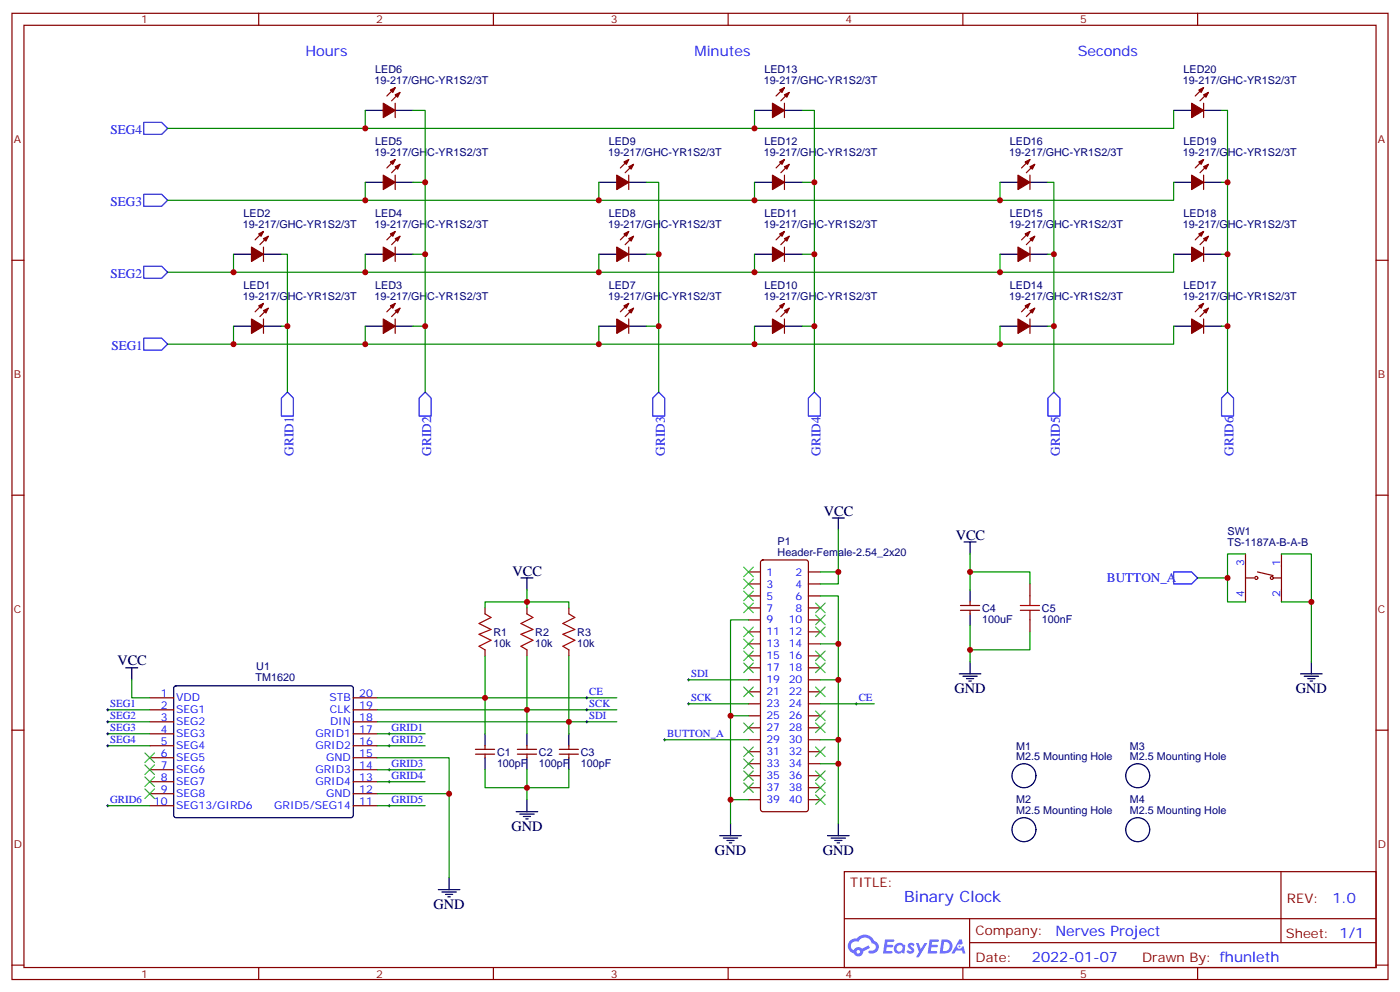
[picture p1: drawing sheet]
<svg xmlns="http://www.w3.org/2000/svg" width="412mm" height="292mm" viewBox="0 0 412 292" stroke-linecap="round" stroke-linejoin="round" font-family="sans-serif">
<g fill="none" stroke="#870000" stroke-width=".35">
<path d="M3.5 3.9h405.4v284.4h-405.4zM7.1 7.4h398.2v277.3h-398.2zM76.2 3.9v3.5M145.3 3.9v3.5M214.5 3.9v3.5M283.6 3.9v3.5M352.8 3.9v3.5M3.5 76.6h3.6M405.3 76.6h3.6M3.5 145.7h3.6M405.3 145.7h3.6M3.5 214.9h3.6"/>
<path d="M405.3 214.9h3.6M248.7 256.5h156.6v28.2h-156.6zM377.3 256.5v20.9M248.7 270.4h156.5M285.6 277.4h119.6M285.6 270.4v14.1M3.5 284h3.6M76.2 284.7v3.6M145.3 284.7v3.6M214.5 284.7v3.6M283.6 284.7v3.6M352.8 284.7v3.6"/>
<path d="M405.3 284h3.6"/>
</g>
<g fill="#5487ff">
<path d="M267.7 277.7a1.22 1.22 0 0 1 1.7 .2l-.4 .6a.47 .47 0 0 0-.3-.4 .47 .47 0 0 0-.5 .2l.1 .2a1.14 1.14 0 0 1 .8 1.8 1.14 1.14 0 0 1-1.9 0l-.2-.2 .5-.6 .7 .5a.29 .29 0 0 0 .3-.3 .29 .29 0 0 0-.2-.3 1.04 1.04 0 0 1-.6-1.7z"/>
<path d="M260.7 276.4h2.4l.3 .2-.2 .5-1.8 .1-.1 .8h1.5l.3 .4-.3 .4h-1.6l-.2 1.1h1.7l.2 .3-.2 .3-2.6 .1z"/>
<path d="M273.8 276.4h2.4l.3 .2-.1 .5-1.8 .1-.2 .8h1.6l.3 .4-.4 .4h-1.6l-.1 1.1h1.7l.2 .3-.2 .3-2.6 .1z"/>
<path d="M282.6 276.4h.7l.3 1.3-.6 .3a.69 .69 0 0 0-1 .3 .69 .69 0 0 0 .4 .9 .69 .69 0 0 0 .9-.6l.5-.2 .6 2.2h-.8l-.2-.9h-1.8l-.5 .9h-.8z"/>
<path d="M269.8 277.5h.8l.6 1.8 1.1-1.8h.9l-2.6 4.2h-.8l.9-1.5z"/>
<path d="M277.4 276.4l-.6 4.2h1.3a2.11 2.11 0 0 0 2.5-2.1 2.11 2.11 0 0 0-2.5-2.1zM278.1 277.2a1.39 1.39 0 0 1 1.7 1.4 1.39 1.39 0 0 1-1.8 1.3h-.3z"/>
<path d="M263.7 278.1a1.54 1.54 0 0 0-.1 2.1 1.54 1.54 0 0 0 2.2 .1l.6 .3 .3-2.3-.2-.3h-.4a1.49 1.49 0 0 0-2.4 .1zM264 279.1a.94 .94 0 0 1 1.8 0 .94 .94 0 0 1-1.8 0z"/>
<path d="M250.4 276.8a2.18 2.18 0 0 0 1.1 3.7 1.44 1.44 0 0 0 1.6 .9 1.44 1.44 0 0 0 1.2-1.4l2-1-.5-.8-1.9 1a1.47 1.47 0 0 0-2.4 .4 1.39 1.39 0 0 1-.7-1.9 1.39 1.39 0 0 1 2-.5 2.12 2.12 0 0 1 2.2-1.3 2.12 2.12 0 0 1 1.9 1.7 1.14 1.14 0 0 1 1.1 1.4 1.14 1.14 0 0 1-1.7 .7 .43 .43 0 0 0-.5 .4 .43 .43 0 0 0 .4 .5 1.98 1.98 0 0 0 2.5-1.2 1.98 1.98 0 0 0-1.2-2.6 3.1 3.1 0 0 0-5.3-.6l-.9 .1zM252.3 280.1a.55 .55 0 0 1 1.1 0 .55 .55 0 0 1-1.1 0z"/>
<circle cx="282.6" cy="278.5" r=".26"/>
</g>
<g fill="none" stroke="#000" stroke-width=".35">
<path d="M107.6 32.5h5.3M116.4 32.5h5.3M222.2 32.5h5.3M231.1 32.5h5.3M345.7 32.5h5.3M354.5 32.5h5.3M107.6 53.7h5.3M116.4 53.7h5.3M176.4 53.7h5.3M185.2 53.7h5.3M222.2 53.7h5.3M231.1 53.7h5.3"/>
<path d="M294.6 53.7h5.3M303.4 53.7h5.3M345.7 53.7h5.3M354.5 53.7h5.3M68.8 74.8h5.3M77.6 74.8h5.3M107.6 74.8h5.3M116.4 74.8h5.3M176.4 74.8h5.3M185.2 74.8h5.3M222.2 74.8h5.3M231.1 74.8h5.3"/>
<path d="M294.6 74.8h5.3M303.4 74.8h5.3M345.7 74.8h5.3M354.5 74.8h5.3M68.8 96h5.3M77.6 96h5.3M107.6 96h5.3M116.4 96h5.3M176.4 96h5.3M185.2 96h5.3M222.2 96h5.3M231.1 96h5.3"/>
<path d="M294.6 96h5.3M303.4 96h5.3M345.7 96h5.3M354.5 96h5.3M245.2 152.4h3.5M246.9 152.4v3.6M284 159.5h3.5M285.8 159.5v3.5M153.5 170.1h3.5M155.2 170.1v3.5M285.8 173.6v3.5M37 196.5h3.6"/>
<path d="M38.8 196.5v3.6M282.6 198.3h6.3M283.6 199h4.3M284.7 199.7h2.1M285.8 180.7v3.5M285.8 194.8v3.5M383.1 198.3h6.4M384.2 199h4.2M385.2 199.7h2.1M386.3 194.8v3.5M51.4 202l.5-.2h51.5l.5 .2 .2 .5-.1 37.7-.6 .4h-51.8l-.4-.7v-37.4zM142.9 215.9v3.6"/>
<path d="M155.2 215.9v3.6M167.6 215.9v3.6M285.4 200.4h.7M385.9 200.4h.7M142.9 223v3.5M152 238.9h6.4M153.1 239.6h4.2M155.2 223v3.5M155.2 235.3v3.6M167.6 223v3.5M132.3 258.3v3.5M154.2 240.3h2.1"/>
<path d="M154.9 241h.7M212 245.9h6.4M213.1 246.6h4.2M214.1 247.3h2.2M214.8 248h.7M215.2 242.4v3.5M243.8 245.9h6.3M244.8 246.6h4.3M245.9 247.3h2.1M246.6 248h.7M246.9 242.4v3.5M129.1 261.8h6.4"/>
<path d="M130.2 262.5h4.2M131.2 263.2h2.1M131.9 263.9h.7"/>
<circle cx="301.6" cy="228.3" r="3.5"/>
<circle cx="335.1" cy="228.3" r="3.5"/>
<circle cx="301.6" cy="244.2" r="3.5"/>
<circle cx="335.1" cy="244.2" r="3.5"/>
</g>
<g fill="none" stroke="#870000" stroke-width=".35">
<path d="M116.4 30.4v4.2M116.4 25.8l-2.5 2.5M117.8 27.2l-2.4 2.5M231.1 30.4v4.2M231.1 25.8l-2.5 2.5M232.5 27.2l-2.5 2.5M354.5 30.4v4.2M354.5 25.8l-2.4 2.5M356 27.2l-2.5 2.5M116.4 51.5v4.3M116.4 47l-2.5 2.4M117.8 48.4l-2.4 2.4"/>
<path d="M185.2 51.5v4.3M185.2 47l-2.5 2.4M186.6 48.4l-2.5 2.4M231.1 51.5v4.3M231.1 47l-2.5 2.4M232.5 48.4l-2.5 2.4M303.4 51.5v4.3M303.4 47l-2.5 2.4M304.8 48.4l-2.5 2.4M354.5 51.5v4.3M354.5 47l-2.4 2.4M356 48.4l-2.5 2.4"/>
<path d="M77.6 72.7v4.2M77.6 68.1l-2.5 2.5M79 69.5l-2.4 2.5M116.4 72.7v4.2M116.4 68.1l-2.5 2.5M117.8 69.5l-2.4 2.5M185.2 72.7v4.2M185.2 68.1l-2.5 2.5M186.6 69.5l-2.5 2.5M231.1 72.7v4.2M231.1 68.1l-2.5 2.5M232.5 69.5l-2.5 2.5"/>
<path d="M303.4 72.7v4.2M303.4 68.1l-2.5 2.5M304.8 69.5l-2.5 2.5M354.5 72.7v4.2M354.5 68.1l-2.4 2.5M356 69.5l-2.5 2.5M77.6 89.3l-2.5 2.5M77.6 93.9v4.2M79 90.7l-2.4 2.5M116.4 89.3l-2.5 2.5M116.4 93.9v4.2M117.8 90.7l-2.4 2.5"/>
<path d="M185.2 89.3l-2.5 2.5M185.2 93.9v4.2M186.6 90.7l-2.5 2.5M231.1 89.3l-2.5 2.5M231.1 93.9v4.2M232.5 90.7l-2.5 2.5M303.4 89.3l-2.5 2.5M303.4 93.9v4.2M304.8 90.7l-2.5 2.5M354.5 89.3l-2.4 2.5M354.5 93.9v4.2M356 90.7l-2.5 2.5"/>
<path d="M142.9 178.9v1.8M155.2 178.9v1.8M167.6 178.9v1.8M220.5 168.3h3.5M220.5 171.8h3.5M220.5 175.4h3.5M220.5 178.9h3.5M224.2 165l.5-.2h12.7l.5 .2 .2 .5v72.7l-.2 .5-.5 .2h-12.7l-.5-.3-.2-.4v-72.7zM238.1 168.3h3.6M238.1 171.8h3.6M238.1 175.4h3.6M238.1 178.9h3.6"/>
<path d="M282.9 179.6h5.7M282.9 178.2h5.7M285.8 177.1v1.1M285.8 179.6v1.1M303.4 171.8v3.6M366.9 163v14.1M366.9 170.1h2.5M370.4 168.3l4.6 1.1M375 170.1h2.5M377.5 163v14.1M142.9 191.2v1.8M155.2 191.2v1.8"/>
<path d="M167.6 191.2v1.8M220.5 182.4h3.5M220.5 185.9h3.5M220.5 189.5h3.5M220.5 193h3.5M220.5 196.5h3.5M238.1 182.4h3.6M238.1 185.9h3.6M238.1 189.5h3.6M238.1 193h3.6M238.1 196.5h3.6M303.4 182.4v3.5"/>
<path d="M44.1 205.4h7.1M44.1 208.9h7.1M44.1 212.4h7.1M44.1 215.9h7.1M44.1 219.5h7.1M104.1 205.4h7M104.1 208.9h7M104.1 212.4h7M104.1 215.9h7M104.1 219.5h7M142.9 219.5v1M155.2 219.5v1"/>
<path d="M167.6 219.5v1M220.5 200.1h3.5M220.5 203.6h3.5M220.5 207.1h3.5M220.5 210.6h3.5M220.5 214.2h3.5M220.5 217.7h3.5M238.1 200.1h3.6M238.1 203.6h3.6M238.1 207.1h3.6M238.1 210.6h3.6M238.1 214.2h3.6"/>
<path d="M238.1 217.7h3.6M44.1 223h7.1M44.1 226.5h7.1M44.1 230h7.1M44.1 233.6h7.1M44.1 237.1h7.1M104.1 223h7M104.1 226.5h7M104.1 230h7M104.1 233.6h7M104.1 237.1h7M140.1 221.9h5.6"/>
<path d="M140.1 220.5h5.6M142.9 221.9v1.1M152.4 221.9h5.6M152.4 220.5h5.6M155.2 221.9v1.1M164.7 221.9h5.7M164.7 220.5h5.7M167.6 221.9v1.1M220.5 221.2h3.5M220.5 224.8h3.5M220.5 228.3h3.5M220.5 231.8h3.5"/>
<path d="M220.5 235.3h3.5M238.1 221.2h3.6M238.1 224.8h3.6M238.1 228.3h3.6M238.1 231.8h3.6M238.1 235.3h3.6"/>
<circle cx="370.1" cy="170.1" r=".44"/>
<circle cx="374.6" cy="170.1" r=".44"/>
</g>
<g fill="#870000" stroke="#870000" stroke-width=".35">
<path d="M74.1 93.9l3.5 2.1-3.5 2.1z"/>
<path d="M77.6 91.4l1.4-.7-.7 1.4z"/>
<path d="M76.2 90l1.4-.7-.7 1.4z"/>
<path d="M74.1 72.7l3.5 2.1-3.5 2.1z"/>
<path d="M77.6 70.2l1.4-.7-.7 1.4z"/>
<path d="M76.2 68.8l1.4-.7-.7 1.4z"/>
<path d="M112.9 93.9l3.5 2.1-3.5 2.1z"/>
<path d="M116.4 91.4l1.4-.7-.7 1.4z"/>
<path d="M115 90l1.4-.7-.7 1.4z"/>
<path d="M112.9 72.7l3.5 2.1-3.5 2.1z"/>
<path d="M116.4 70.2l1.4-.7-.7 1.4z"/>
<path d="M115 68.8l1.4-.7-.7 1.4z"/>
<path d="M112.9 51.5l3.5 2.2-3.5 2.1z"/>
<path d="M116.4 49.1l1.4-.7-.7 1.4z"/>
<path d="M115 47.7l1.4-.7-.7 1.4z"/>
<path d="M112.9 30.4l3.5 2.1-3.5 2.1z"/>
<path d="M116.4 27.9l1.4-.7-.7 1.4z"/>
<path d="M115 26.5l1.4-.7-.7 1.4z"/>
<path d="M181.7 93.9l3.5 2.1-3.5 2.1z"/>
<path d="M185.2 91.4l1.4-.7-.7 1.4z"/>
<path d="M183.8 90l1.4-.7-.7 1.4z"/>
<path d="M181.7 72.7l3.5 2.1-3.5 2.1z"/>
<path d="M185.2 70.2l1.4-.7-.7 1.4z"/>
<path d="M183.8 68.8l1.4-.7-.7 1.4z"/>
<path d="M181.7 51.5l3.5 2.2-3.5 2.1z"/>
<path d="M185.2 49.1l1.4-.7-.7 1.4z"/>
<path d="M183.8 47.7l1.4-.7-.7 1.4z"/>
<path d="M227.5 93.9l3.6 2.1-3.6 2.1z"/>
<path d="M231.1 91.4l1.4-.7-.7 1.4z"/>
<path d="M229.7 90l1.4-.7-.7 1.4z"/>
<path d="M227.5 72.7l3.6 2.1-3.6 2.1z"/>
<path d="M231.1 70.2l1.4-.7-.7 1.4z"/>
<path d="M229.7 68.8l1.4-.7-.7 1.4z"/>
<path d="M227.5 51.5l3.6 2.2-3.6 2.1z"/>
<path d="M231.1 49.1l1.4-.7-.7 1.4z"/>
<path d="M229.7 47.7l1.4-.7-.7 1.4z"/>
<path d="M227.5 30.4l3.6 2.1-3.6 2.1z"/>
<path d="M231.1 27.9l1.4-.7-.7 1.4z"/>
<path d="M229.7 26.5l1.4-.7-.7 1.4z"/>
<path d="M299.9 93.9l3.5 2.1-3.5 2.1z"/>
<path d="M303.4 91.4l1.4-.7-.7 1.4z"/>
<path d="M302 90l1.4-.7-.7 1.4z"/>
<path d="M299.9 72.7l3.5 2.1-3.5 2.1z"/>
<path d="M303.4 70.2l1.4-.7-.7 1.4z"/>
<path d="M302 68.8l1.4-.7-.7 1.4z"/>
<path d="M299.9 51.5l3.5 2.2-3.5 2.1z"/>
<path d="M303.4 49.1l1.4-.7-.7 1.4z"/>
<path d="M302 47.7l1.4-.7-.7 1.4z"/>
<path d="M351 93.9l3.5 2.1-3.5 2.1z"/>
<path d="M354.5 91.4l1.5-.7-.8 1.4z"/>
<path d="M353.1 90l1.4-.7-.7 1.4z"/>
<path d="M351 72.7l3.5 2.1-3.5 2.1z"/>
<path d="M354.5 70.2l1.5-.7-.8 1.4z"/>
<path d="M353.1 68.8l1.4-.7-.7 1.4z"/>
<path d="M351 51.5l3.5 2.2-3.5 2.1z"/>
<path d="M354.5 49.1l1.5-.7-.8 1.4z"/>
<path d="M353.1 47.7l1.4-.7-.7 1.4z"/>
<path d="M351 30.4l3.5 2.1-3.5 2.1z"/>
<path d="M354.5 27.9l1.5-.7-.8 1.4z"/>
<path d="M353.1 26.5l1.4-.7-.7 1.4z"/>
</g>
<path d="M300.6 179.6h5.6M300.6 178.2h5.6M303.4 175.4v2.8M303.4 179.6v2.8M142.9 180.7l1.7 1-3.5 1.8 3.5 1.7-3.5 1.5 3.5 1.7-3.5 1.8 1.8 1M155.2 180.7l1.8 1-3.5 1.8 3.5 1.7-3.5 1.5 3.5 1.7-3.5 1.8 1.7 1M167.6 180.7l1.7 1-3.5 1.8 3.5 1.7-3.5 1.5 3.5 1.7-3.5 1.8 1.8 1" fill="none" stroke="#a10000" stroke-width=".35"/>
<g fill="none" stroke="#008700" stroke-width=".35">
<path d="M107.6 32.5v5.3h-58.2M121.7 32.5h3.5v21.2M222.2 32.5v5.3h-114.6M236.4 32.5h3.5v21.2M345.7 32.5v5.3h-123.5M359.8 32.5h1.8v21.2M107.6 53.7v5.2h-58.2M121.7 53.7h3.5v21.1M176.4 53.7v5.2M190.5 53.7h3.5v21.1M222.2 53.7v5.2M236.4 53.7h3.5v21.1"/>
<path d="M294.6 53.7v5.2M308.7 53.7h1.7v21.1M345.7 53.7v5.2h-238.1M359.8 53.7h1.8v21.1M68.8 74.8v5.3h-19.4M82.9 74.8h1.8v21.2M107.6 74.8v5.3h-38.8M121.7 74.8h3.5v21.2M176.4 74.8v5.3M190.5 74.8h3.5v21.2M222.2 74.8v5.3M236.4 74.8h3.5v21.2"/>
<path d="M294.6 74.8v5.3M308.7 74.8h1.7v21.2M345.7 74.8v5.3h-238.1M359.8 74.8h1.8v21.2M68.8 96v5.3h-19.4M82.9 96h1.8v19.4M107.6 96v5.3h-38.8M121.7 96h3.5v19.4M176.4 96v5.3M190.5 96h3.5v19.4M222.2 96v5.3M236.4 96h3.5v19.4"/>
<path d="M294.6 96v5.3M308.7 96h1.7v19.4M345.7 96v5.3h-238.1M359.8 96h1.8v19.4M246.9 156v12.3h-5.2M155.2 173.6v3.5h-12.3v1.8M155.2 178.9v-1.8h12.4v1.8M241.7 175.4h5.2v24.7M246.9 168.3v3.5h-5.2M285.8 168.3h17.6v3.5M285.8 163v10.6M361.6 170.1v7h5.3"/>
<path d="M366.9 163h-5.3v7.1h-8.8M377.5 177.1h8.8v17.7M377.5 163h8.8v14.1M142.9 193v22.9M155.2 193v22.9M167.6 193v22.9M220.5 182.4h-5.3v28.2M241.7 189.5h5.2M285.8 184.2v10.6M303.4 185.9v5.3h-17.6M31.7 208.9h12.4M31.7 212.4h12.4"/>
<path d="M31.7 215.9h12.4M31.7 219.5h12.4M38.8 200.1v5.3h5.3M111.1 208.9h70.6M111.1 212.4h70.6M111.1 215.9h14.1M111.1 219.5h14.1M111.1 205.4h70.6M195.8 217.7h24.7M202.8 207.1h17.7M202.8 200.1h17.7M220.5 210.6h-5.3v24.7"/>
<path d="M241.7 217.7h5.2v7.1M241.7 200.1h5.2v17.6M241.7 207.1h15.8M31.7 237.1h12.4M111.1 233.6h21.2v24.7M111.1 223h21.2v10.6M111.1 237.1h14.1M111.1 230h14.1M111.1 226.5h14.1M142.9 226.5v5.3h24.7v-5.3M155.2 226.5v8.8M220.5 235.3h-5.3v7.1"/>
<path d="M241.7 224.8h5.2v17.6"/>
</g>
<path d="M42.3 36h5.3l1.8 1.8-1.8 1.7h-5.3zM42.3 57.2h5.3l1.8 1.7-1.8 1.8h-5.3zM42.3 78.4h5.3l1.8 1.7-1.8 1.8h-5.3zM42.3 99.5h5.3l1.8 1.8-1.8 1.7h-5.3zM84.7 115.4l1.7 1.8v5.2h-3.5v-5.2zM125.2 115.4l1.8 1.8v5.2h-3.5v-5.2zM194 115.4l1.8 1.8v5.2h-3.5v-5.2zM239.9 115.4l1.8 1.8v5.2h-3.6v-5.2zM310.4 115.4l1.8 1.8v5.2h-3.5v-5.2zM361.6 115.4l1.8 1.8v5.2h-3.6v-5.2zM345.7 168.3h5.3l1.8 1.8-1.8 1.7h-5.3z" fill="none" stroke="#00f" stroke-width=".35"/>
<g fill="none" stroke="#000" stroke-width=".29">
<path d="M202.8 199.7v.7M31.4 208.9h.7M31.4 212.4h.7M31.4 215.9h.7M31.4 219.5h.7M31.7 208.5v.7M31.7 212.1v.7M31.7 215.6v.7M31.7 219.1v.7M114.3 215.9h.7M114.3 219.5h.7M114.7 215.6v.7"/>
<path d="M114.7 219.1v.7M172.5 208.9h.7M172.5 212.4h.7M172.5 205.4h.7M172.9 205v.7M172.9 208.5v.7M172.9 212.1v.7M195.4 217.7h.7M195.8 217.3v.8M202.5 207.1h.7M202.5 200.1h.7M202.8 206.8v.7"/>
<path d="M251.9 207.1h.7M252.2 206.8v.7M31.4 237.1h.7M31.7 236.7v.8M114.3 226.5h.7M114.3 230h.7M114.3 237.1h.7M114.7 226.2v.7M114.7 229.7v.7M114.7 236.7v.8"/>
</g>
<g fill="none" stroke="#3c3" stroke-width=".35">
<path d="M219.1 166.9l2.8 2.8M219.1 170.4l2.8 2.8M219.1 174l2.8 2.8M219.1 177.5l2.8 2.8M221.9 166.9l-2.8 2.8M221.9 170.4l-2.8 2.8M221.9 174l-2.8 2.8M221.9 177.5l-2.8 2.8M240.2 177.5l2.9 2.8M243.1 177.5l-2.9 2.8M219.1 184.5l2.8 2.9M219.1 188.1l2.8 2.8"/>
<path d="M219.1 191.6l2.8 2.8M219.1 195.1l2.8 2.8M221.9 184.5l-2.8 2.9M221.9 188.1l-2.8 2.8M221.9 191.6l-2.8 2.8M221.9 195.1l-2.8 2.8M240.2 181l2.9 2.8M240.2 184.5l2.9 2.9M240.2 191.6l2.9 2.8M240.2 195.1l2.9 2.8M243.1 181l-2.9 2.8M243.1 184.5l-2.9 2.9"/>
<path d="M243.1 191.6l-2.9 2.8M243.1 195.1l-2.9 2.8M219.1 202.2l2.8 2.8M219.1 219.8l2.8 2.8M219.1 212.8l2.8 2.8M221.9 202.2l-2.8 2.8M221.9 212.8l-2.8 2.8M221.9 219.8l-2.8 2.8M240.2 209.2l2.9 2.9M240.2 212.8l2.9 2.8M240.2 202.2l2.9 2.8M240.2 219.8l2.9 2.8"/>
<path d="M243.1 202.2l-2.9 2.8M243.1 209.2l-2.9 2.9M243.1 212.8l-2.9 2.8M243.1 219.8l-2.9 2.8M42.7 221.6l2.8 2.8M42.7 225.1l2.8 2.8M42.7 228.6l2.8 2.9M42.7 232.2l2.8 2.8M45.5 221.6l-2.8 2.8M45.5 225.1l-2.8 2.8M45.5 228.6l-2.8 2.9M45.5 232.2l-2.8 2.8"/>
<path d="M219.1 230.4l2.8 2.8M219.1 226.9l2.8 2.8M219.1 223.3l2.8 2.9M221.9 223.3l-2.8 2.9M221.9 230.4l-2.8 2.8M221.9 226.9l-2.8 2.8M240.2 226.9l2.9 2.8M240.2 230.4l2.9 2.8M240.2 233.9l2.9 2.8M243.1 226.9l-2.9 2.8M243.1 230.4l-2.9 2.8M243.1 233.9l-2.9 2.8"/>
</g>
<g fill="#c00">
<circle cx="68.8" cy="101.3" r=".88"/>
<circle cx="68.8" cy="80.1" r=".88"/>
<circle cx="84.7" cy="96" r=".88"/>
<circle cx="125.2" cy="96" r=".88"/>
<circle cx="125.2" cy="74.8" r=".88"/>
<circle cx="125.2" cy="53.7" r=".88"/>
<circle cx="132.3" cy="233.6" r=".88"/>
<circle cx="107.6" cy="58.9" r=".88"/>
<circle cx="176.4" cy="58.9" r=".88"/>
<circle cx="222.3" cy="58.9" r=".88"/>
<circle cx="294.6" cy="58.9" r=".88"/>
<circle cx="107.6" cy="80.1" r=".88"/>
<circle cx="294.6" cy="80.1" r=".88"/>
<circle cx="222.3" cy="80.1" r=".88"/>
<circle cx="176.4" cy="80.1" r=".88"/>
<circle cx="107.6" cy="101.3" r=".88"/>
<circle cx="294.6" cy="101.3" r=".88"/>
<circle cx="222.3" cy="101.3" r=".88"/>
<circle cx="176.4" cy="101.3" r=".88"/>
<circle cx="107.6" cy="37.8" r=".88"/>
<circle cx="222.3" cy="37.8" r=".88"/>
<circle cx="194" cy="96" r=".88"/>
<circle cx="194" cy="74.8" r=".88"/>
<circle cx="239.9" cy="96" r=".88"/>
<circle cx="239.9" cy="74.8" r=".88"/>
<circle cx="239.9" cy="53.7" r=".88"/>
<circle cx="310.4" cy="96" r=".88"/>
<circle cx="310.4" cy="74.8" r=".88"/>
<circle cx="361.6" cy="96" r=".88"/>
<circle cx="361.6" cy="74.8" r=".88"/>
<circle cx="361.6" cy="53.7" r=".88"/>
<circle cx="155.2" cy="177.1" r=".88"/>
<circle cx="246.9" cy="224.8" r=".88"/>
<circle cx="215.2" cy="235.3" r=".88"/>
<circle cx="246.9" cy="200.1" r=".88"/>
<circle cx="246.9" cy="217.7" r=".88"/>
<circle cx="215.2" cy="210.6" r=".88"/>
<circle cx="246.9" cy="189.5" r=".88"/>
<circle cx="246.9" cy="168.3" r=".88"/>
<circle cx="142.9" cy="205.4" r=".88"/>
<circle cx="155.2" cy="208.9" r=".88"/>
<circle cx="167.6" cy="212.4" r=".88"/>
<circle cx="155.2" cy="231.8" r=".88"/>
<circle cx="285.8" cy="168.3" r=".88"/>
<circle cx="285.8" cy="191.2" r=".88"/>
<circle cx="361.6" cy="170.1" r=".88"/>
<circle cx="386.3" cy="177.1" r=".88"/>
</g>
<text font-size="4.6" fill="#00f" x="266.3" y="265.3">Binary Clock</text>
<g font-size="4.2" fill="#00f">
<text x="90" y="16.6">Hours</text>
<text x="204.6" y="16.6">Minutes</text>
<text x="317.5" y="16.6">Seconds</text>
<text x="392.5" y="265.8">1.0</text>
<text x="310.9" y="275.3">Nerves Project</text>
<text x="304" y="283.1">2022-01-07</text>
</g>
<g font-size="4.2">
<text x="242.7" y="151.7">VCC</text>
<text x="281.5" y="158.8">VCC</text>
<text x="151" y="169.4">VCC</text>
<text x="34.6" y="195.8">VCC</text>
<text x="281.2" y="203.9">GND</text>
<text x="381.7" y="203.9">GND</text>
<text x="150.6" y="244.5">GND</text>
<text x="210.6" y="251.6">GND</text>
<text x="242.4" y="251.6">GND</text>
<text x="127.7" y="267.4">GND</text>
</g>
<g font-size="3.9" fill="#00f">
<text x="32.6" y="39.5">SEG4</text>
<text x="32.6" y="60.7">SEG3</text>
<text x="32.6" y="81.9">SEG2</text>
<text x="32.8" y="103">SEG1</text>
<text x="86.4" y="134.1" transform="rotate(-90 86.4 134.1)">GRID1</text>
<text x="127" y="134.1" transform="rotate(-90 127 134.1)">GRID2</text>
<text x="195.8" y="134.1" transform="rotate(-90 195.8 134.1)">GRID3</text>
<text x="241.7" y="134.1" transform="rotate(-90 241.7 134.1)">GRID4</text>
<text x="312.2" y="134.1" transform="rotate(-90 312.2 134.1)">GRID5</text>
<text x="363.4" y="134.1" transform="rotate(-90 363.4 134.1)">GRID6</text>
<text x="326.1" y="171.3">BUTTON_A</text>
</g>
<g font-size="3.9" fill="#800">
<text x="250.5" y="261.1">TITLE:</text>
<text x="379.1" y="265.8">REV:</text>
<text x="287.4" y="275.3">Company:</text>
<text x="378.7" y="275.9">Sheet: 1/1</text>
<text x="287.4" y="283">Date:</text>
<text x="336.4" y="283.1">Drawn By: fhunleth</text>
</g>
<g font-size="3.2" fill="#800">
<text x="41.6" y="6.9">1</text>
<text x="110.8" y="6.9">2</text>
<text x="179.9" y="6.9">3</text>
<text x="249.1" y="6.9">4</text>
<text x="318.2" y="6.9">5</text>
<text x="4.1" y="42">A</text>
<text x="405.9" y="42">A</text>
<text x="4.1" y="111.2">B</text>
<text x="405.9" y="111.2">B</text>
<text x="4.1" y="180.3">C</text>
<text x="405.9" y="180.3">C</text>
<text x="4.1" y="249.4">D</text>
<text x="405.9" y="249.4">D</text>
<text x="41.6" y="287.7">1</text>
<text x="110.8" y="287.7">2</text>
<text x="179.9" y="287.7">3</text>
<text x="249.1" y="287.7">4</text>
<text x="318.2" y="287.7">5</text>
</g>
<g font-size="3.2" fill="#000080">
<text x="110.5" y="21.4">LED6</text>
<text x="225.2" y="21.4">LED13</text>
<text x="348.7" y="21.4">LED20</text>
<text x="110.3" y="24.7">19-217/GHC-YR1S2/3T</text>
<text x="225" y="24.7">19-217/GHC-YR1S2/3T</text>
<text x="348.5" y="24.7">19-217/GHC-YR1S2/3T</text>
<text x="110.3" y="45.9">19-217/GHC-YR1S2/3T</text>
<text x="110.5" y="42.6">LED5</text>
<text x="179.1" y="45.9">19-217/GHC-YR1S2/3T</text>
<text x="179.3" y="42.6">LED9</text>
<text x="225" y="45.9">19-217/GHC-YR1S2/3T</text>
<text x="225.2" y="42.6">LED12</text>
<text x="297.3" y="45.9">19-217/GHC-YR1S2/3T</text>
<text x="297.5" y="42.6">LED16</text>
<text x="348.5" y="45.9">19-217/GHC-YR1S2/3T</text>
<text x="348.7" y="42.6">LED19</text>
<text x="71.7" y="63.8">LED2</text>
<text x="110.5" y="63.8">LED4</text>
<text x="179.3" y="63.8">LED8</text>
<text x="225.2" y="63.8">LED11</text>
<text x="297.5" y="63.8">LED15</text>
<text x="348.7" y="63.8">LED18</text>
<text x="71.5" y="67.1">19-217/GHC-YR1S2/3T</text>
<text x="110.3" y="67.1">19-217/GHC-YR1S2/3T</text>
<text x="179.1" y="67.1">19-217/GHC-YR1S2/3T</text>
<text x="225" y="67.1">19-217/GHC-YR1S2/3T</text>
<text x="297.3" y="67.1">19-217/GHC-YR1S2/3T</text>
<text x="348.5" y="67.1">19-217/GHC-YR1S2/3T</text>
<text x="71.5" y="88.2">19-217/GHC-YR1S2/3T</text>
<text x="71.7" y="84.9">LED1</text>
<text x="110.3" y="88.2">19-217/GHC-YR1S2/3T</text>
<text x="110.5" y="84.9">LED3</text>
<text x="179.1" y="88.2">19-217/GHC-YR1S2/3T</text>
<text x="179.3" y="84.9">LED7</text>
<text x="225" y="88.2">19-217/GHC-YR1S2/3T</text>
<text x="225.2" y="84.9">LED10</text>
<text x="297.3" y="88.2">19-217/GHC-YR1S2/3T</text>
<text x="297.5" y="84.9">LED14</text>
<text x="348.5" y="88.2">19-217/GHC-YR1S2/3T</text>
<text x="348.7" y="84.9">LED17</text>
<text x="229.1" y="160.5">P1</text>
<text x="361.6" y="160.6">TS-1187A-B-A-B</text>
<text x="361.6" y="157.5">SW1</text>
<text x="229.1" y="163.7">Header-Female-2.54_2x20</text>
<text x="289.3" y="183.3">100uF</text>
<text x="289.3" y="180">C4</text>
<text x="306.9" y="183.3">100nF</text>
<text x="306.9" y="180">C5</text>
<text x="145.3" y="190.3">10k</text>
<text x="145.3" y="187.1">R1</text>
<text x="157.7" y="190.3">10k</text>
<text x="157.7" y="187.1">R2</text>
<text x="170" y="190.3">10k</text>
<text x="170" y="187.1">R3</text>
<text x="75.5" y="197.1">U1</text>
<text x="75.3" y="200.4">TM1620</text>
<text x="299.3" y="220.6">M1</text>
<text x="332.9" y="220.6">M3</text>
<text x="146.4" y="225.6">100pF</text>
<text x="146.4" y="222.4">C1</text>
<text x="158.7" y="225.6">100pF</text>
<text x="158.7" y="222.4">C2</text>
<text x="171.1" y="225.6">100pF</text>
<text x="171.1" y="222.4">C3</text>
<text x="299.3" y="223.7">M2.5 Mounting Hole</text>
<text x="332.9" y="223.7">M2.5 Mounting Hole</text>
<text x="299.3" y="239.6">M2.5 Mounting Hole</text>
<text x="299.3" y="236.4">M2</text>
<text x="332.9" y="239.6">M2.5 Mounting Hole</text>
<text x="332.9" y="236.4">M4</text>
</g>
<g font-size="3.2" fill="#00f">
<text x="366.5" y="166.5" transform="rotate(-90 366.5 166.5)">3</text>
<text x="377.1" y="166.5" transform="rotate(-90 377.1 166.5)">1</text>
<text x="225.8" y="169.4">1</text>
<text x="225.8" y="172.9">3</text>
<text x="234.3" y="169.4">2</text>
<text x="234.3" y="172.9">4</text>
<text x="225.8" y="176.4">5</text>
<text x="225.8" y="180">7</text>
<text x="234.3" y="176.4">6</text>
<text x="234.3" y="180">8</text>
<text x="366.5" y="175.6" transform="rotate(-90 366.5 175.6)">4</text>
<text x="377.1" y="175.6" transform="rotate(-90 377.1 175.6)">2</text>
<text x="225.8" y="183.5">9</text>
<text x="232.3" y="183.5">10</text>
<text x="225.8" y="187">11</text>
<text x="225.8" y="190.5">13</text>
<text x="232.3" y="187">12</text>
<text x="232.3" y="190.5">14</text>
<text x="225.8" y="194.1">15</text>
<text x="225.8" y="197.6">17</text>
<text x="232.3" y="194.1">16</text>
<text x="232.3" y="197.6">18</text>
<text x="203.6" y="199.2">SDI</text>
<text x="225.8" y="201.1">19</text>
<text x="232.3" y="201.1">20</text>
<text x="32.5" y="208">SEG1</text>
<text x="47.4" y="205">1</text>
<text x="47.4" y="208.5">2</text>
<text x="51.9" y="206.4">VDD</text>
<text x="51.9" y="209.9">SEG1</text>
<text x="97.1" y="206.4">STB</text>
<text x="97.2" y="209.9">CLK</text>
<text x="105.8" y="208.5">19</text>
<text x="105.8" y="205">20</text>
<text x="173.6" y="204.5">CE</text>
<text x="173.6" y="208">SCK</text>
<text x="203.6" y="206.2">SCK</text>
<text x="225.8" y="204.6">21</text>
<text x="225.8" y="208.2">23</text>
<text x="232.3" y="204.6">22</text>
<text x="232.3" y="208.2">24</text>
<text x="252.9" y="206.2">CE</text>
<text x="32.5" y="211.5">SEG2</text>
<text x="32.5" y="215.1">SEG3</text>
<text x="47.4" y="212.1">3</text>
<text x="47.4" y="215.6">4</text>
<text x="51.9" y="213.5">SEG2</text>
<text x="97.2" y="213.5">DIN</text>
<text x="105.8" y="215.6">17</text>
<text x="105.8" y="212.1">18</text>
<text x="115.4" y="215.1">GRID1</text>
<text x="173.6" y="211.5">SDI</text>
<text x="225.8" y="211.7">25</text>
<text x="225.8" y="215.2">27</text>
<text x="232.3" y="211.7">26</text>
<text x="232.3" y="215.2">28</text>
<text x="32.5" y="218.6">SEG4</text>
<text x="47.4" y="219.1">5</text>
<text x="51.9" y="217">SEG3</text>
<text x="51.9" y="220.5">SEG4</text>
<text x="92.9" y="220.5">GRID2</text>
<text x="92.9" y="217">GRID1</text>
<text x="105.8" y="219.1">16</text>
<text x="115.4" y="218.6">GRID2</text>
<text x="196.5" y="216.8">BUTTON_A</text>
<text x="225.8" y="218.8">29</text>
<text x="232.3" y="218.8">30</text>
<text x="47.4" y="222.6">6</text>
<text x="47.4" y="226.2">7</text>
<text x="51.9" y="224">SEG5</text>
<text x="51.9" y="227.6">SEG6</text>
<text x="92.9" y="227.6">GRID3</text>
<text x="96.1" y="224">GND</text>
<text x="105.8" y="226.2">14</text>
<text x="105.8" y="222.6">15</text>
<text x="115.4" y="225.6">GRID3</text>
<text x="225.8" y="222.3">31</text>
<text x="225.8" y="225.8">33</text>
<text x="232.3" y="222.3">32</text>
<text x="232.3" y="225.8">34</text>
<text x="47.4" y="229.7">8</text>
<text x="47.4" y="233.2">9</text>
<text x="51.9" y="231.1">SEG7</text>
<text x="92.9" y="231.1">GRID4</text>
<text x="105.8" y="233.2">12</text>
<text x="105.8" y="229.7">13</text>
<text x="115.4" y="229.2">GRID4</text>
<text x="225.8" y="229.3">35</text>
<text x="225.8" y="232.9">37</text>
<text x="232.3" y="229.3">36</text>
<text x="232.3" y="232.9">38</text>
<text x="32.5" y="236.2">GRID6</text>
<text x="45.4" y="236.7">10</text>
<text x="51.9" y="234.6">SEG8</text>
<text x="51.9" y="238.2">SEG13/GIRD6</text>
<text x="80.8" y="238.2">GRID5/SEG14</text>
<text x="96.1" y="234.6">GND</text>
<text x="105.8" y="236.7">11</text>
<text x="115.4" y="236.2">GRID5</text>
<text x="225.8" y="236.4">39</text>
<text x="232.3" y="236.4">40</text>
</g>
</svg>
